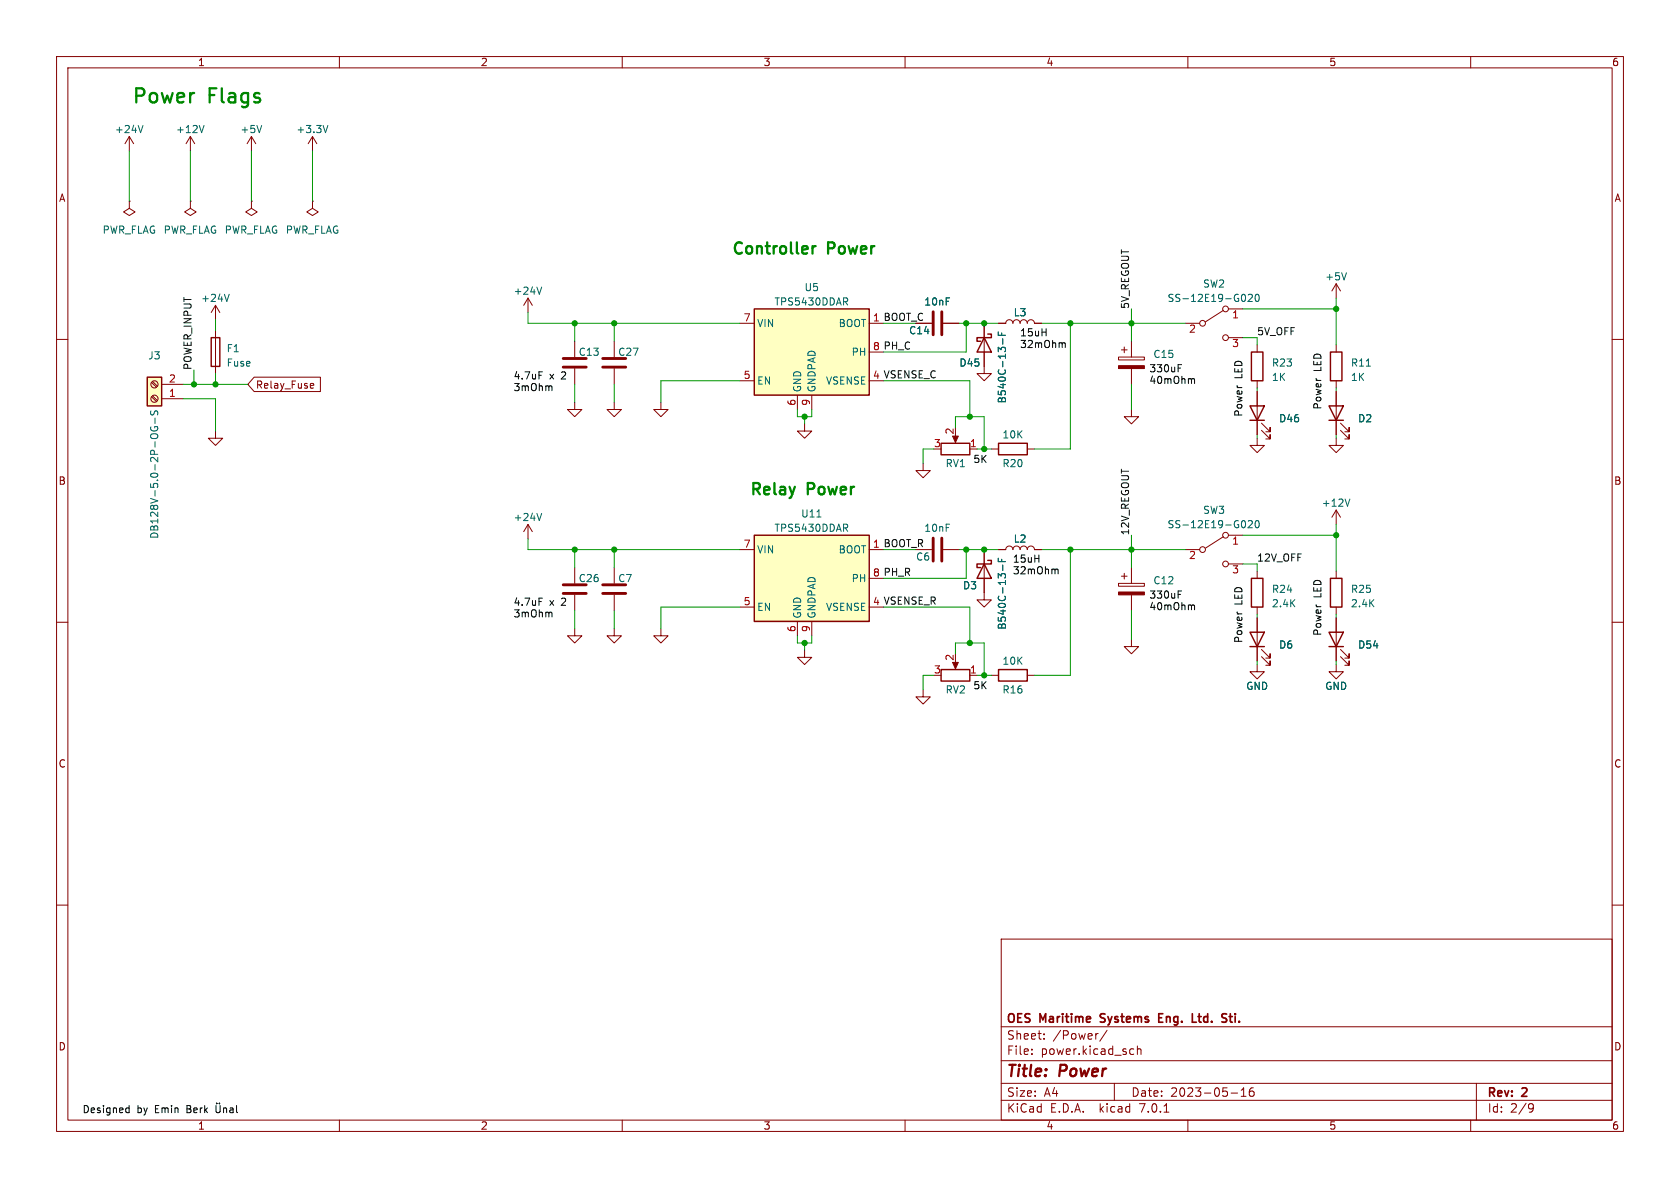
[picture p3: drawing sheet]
<svg xmlns="http://www.w3.org/2000/svg" width="297mm" height="210mm" viewBox="0 0 297 210" stroke-linecap="round" stroke-linejoin="round" font-family="sans-serif">
<g fill="none" stroke="#840000" stroke-width=".18">
<path d="M10 10h277v190h-277zM12 12h273v186h-273zM60 10v2M110 10v2M160 10v2M210 10v2M260 10v2M22.9 35.6v1.2l1 .7-1 .6-1.1-.6 1.1-.7M22.9 35.6h.1M22.9 24.1l-.8 1.3M22.9 24.1v2.6M22.9 24.1l.7 1.3"/>
<path d="M33.7 35.6v1.2l1 .7-1 .6-1.1-.6 1.1-.7M33.7 35.6h.1M33.7 24.1l-.8 1.3M33.7 24.1v2.6M33.7 24.1l.7 1.3M44.4 35.6v1.2l1.1 .7-1.1 .6-1-.6 1-.7M44.4 35.6h.1M44.4 24.1l-.7 1.3M44.4 24.1v2.6M44.4 24.1l.8 1.3M55.2 35.6v1.2l1.1 .7-1.1 .6-1-.6 1-.7M55.2 35.6h.1"/>
<path d="M55.2 24.1l-.7 1.3M55.2 24.1v2.6M55.2 24.1l.8 1.3M10 60h2M38.1 54v2.5M38.1 58.4v7.6M38.1 54l-.8 1.2M38.1 54l.8 1.2M93.3 52.7l-.7 1.3M93.3 52.7v2.5M93.3 52.7l.8 1.3M130.8 57.2h2.5"/>
<path d="M153.7 57.2h2.5M161.9 57.2h2.8M166.8 57.2h2.7M174 57.2v8.8h1.3l-1.3 1.3-1.3-1.3h1.3M176.5 57.2h1.3a.64 .64 0 0 1 .6-.7 .64 .64 0 0 1 .7 .7 .64 .64 0 0 1 .6-.7 .64 .64 0 0 1 .6 .7 .64 .64 0 0 1 .7-.7 .64 .64 0 0 1 .6 .7 .64 .64 0 0 1 .6-.7 .64 .64 0 0 1 .7 .7h1.2M209.5 57.2h2.6M216.3 54.9l-3.2 2M217.2 54.6h2.5M217.2 59.7h2.5M236.2 50.2l-.7 1.2M236.2 50.2v2.5M236.2 50.2l.8 1.2"/>
<path d="M285 60h2M26.8 67.6l.9 .9M26.8 70.2l.9 .8M27 67.4l.8 .9M27 70l.8 .8M28.6 70.5h3.8M28.6 67.9h3.8M38.1 76.2v1.3h1.3l-1.3 1.2-1.3-1.2h1.3M44.9 66.7h11.7v2.5h-11.7l-1.1-1.3zM55 67.8h.4l.1 .3-.6 .1M55.4 68.6h-.4M101.6 71.1v1.3h1.3l-1.3 1.3-1.3-1.3h1.3"/>
<path d="M101.6 60.3v2.8M101.6 65.2v2.7M108.6 71.1v1.3h1.3l-1.3 1.3-1.3-1.3h1.3M108.6 60.3v2.8M108.6 65.2v2.7M116.8 71.1v1.3h1.3l-1.3 1.3-1.2-1.3h1.2M130.8 67.3h2.5M141 69.9v2.5M142.2 74.9v1.3h1.3l-1.3 1.3-1.2-1.3h1.2M143.5 69.9v2.5M153.7 67.3h2.5M153.7 62.2h2.5"/>
<path d="M168.9 76.8v1.1M171.4 79.4h1.3M175.3 79.4h1.2M181.6 79.4h1.3M197.7 63.1h4.6v.5h-4.6zM198.2 61.8h1.1M198.8 61.3v1.1M200 72.4v1.3h1.3l-1.3 1.2-1.2-1.2h1.2M200 60.3v2.8M200 65.2v2.7M222.2 77.5v1.2h1.3l-1.3 1.3-1.2-1.3h1.2M222.2 61v1.2"/>
<path d="M222.2 67.3v1.3M222.2 69.2v7.6M223 76.1l1.5 1.5v-.8v.8h-.7M223 74.8l1.5 1.5v-.7v.7h-.7M236.2 77.5v1.2h1.3l-1.3 1.3-1.3-1.3h1.3M236.2 61v1.2M236.2 67.3v1.3M236.2 69.2v7.6M237 76.1l1.5 1.5v-.8v.8h-.8M237 74.8l1.5 1.5v-.7v.7h-.8M93.3 92.7v2.6M93.3 92.7l-.7 1.3"/>
<path d="M93.3 92.7l.8 1.3M130.8 97.2h2.5M153.7 97.2h2.5M161.9 97.2h2.8M163.2 81.9v1.3h1.3l-1.3 1.3-1.3-1.3h1.3M166.8 97.2h2.7M174 97.2v8.8h1.3l-1.3 1.3-1.3-1.3h1.3M176.5 97.2h1.3a.64 .64 0 0 1 .6-.7 .64 .64 0 0 1 .7 .7 .64 .64 0 0 1 .6-.7 .64 .64 0 0 1 .6 .7 .64 .64 0 0 1 .7-.7 .64 .64 0 0 1 .6 .7 .64 .64 0 0 1 .6-.7 .64 .64 0 0 1 .7 .7h1.2M209.5 97.2h2.6M216.3 94.9l-3.2 2M217.2 94.6h2.5M217.2 99.7h2.5"/>
<path d="M236.2 90.2v2.5M236.2 90.2l-.7 1.2M236.2 90.2l.8 1.2M10 110h2M101.6 111.1v1.3h1.3l-1.3 1.3-1.3-1.3h1.3M101.6 100.3v2.8M101.6 105.2v2.8M108.6 111.1v1.3h1.3l-1.3 1.3-1.3-1.3h1.3M108.6 100.3v2.8M108.6 105.2v2.8M116.8 111.1v1.3h1.3l-1.3 1.3-1.2-1.3h1.2M130.8 107.3h2.5"/>
<path d="M141 109.9v2.5M142.2 114.9v1.3h1.3l-1.3 1.3-1.2-1.3h1.2M143.5 109.9v2.5M153.7 107.3h2.5M153.7 102.2h2.5M168.9 116.8v1.1M171.4 119.4h1.3M175.3 119.4h1.2M181.6 119.4h1.3M197.7 103.1h4.6v.5h-4.6zM198.2 101.9h1.1M198.8 101.3v1.1"/>
<path d="M200 113v1.3h1.3l-1.3 1.3-1.2-1.3h1.2M200 100.3v2.8M200 105.2v2.8M222.2 117.5v1.2h1.3l-1.3 1.3-1.2-1.3h1.2M222.2 101v1.2M222.2 107.3v1.3M222.2 109.2v7.6M223 116.1l1.5 1.5v-.8v.8h-.7M223 114.8l1.5 1.5v-.7v.7h-.7M236.2 117.5v1.2h1.3l-1.3 1.3-1.3-1.3h1.3M236.2 101v1.2M236.2 107.3v1.3"/>
<path d="M236.2 109.2v7.6M237 116.1l1.5 1.5v-.8v.8h-.8M237 114.8l1.5 1.5v-.7v.7h-.8M285 110h2M163.2 121.9v1.3h1.3l-1.3 1.3-1.3-1.3h1.3M10 160h2M285 160h2M177 166h108v32h-108zM60 198v2M110 198v2M160 198v2M177 194.5h108"/>
<path d="M177 191.5h108M177 187.5h108M177 181.5h108M182.4 186.3v.1M182.4 185.5v.1M184.6 183.6v.1M184.6 182.8v.1M194 182.7h.1M195.7 182.1l-1.3 2M197 191.5v3M200 185.4l.4 .1M200.4 186.3l-.4 .1"/>
<path d="M201.1 185.5l.2-.1 .3 .1 .1 .9M201.1 184.9v1.5M205.8 196.6h.8M210 198v2M217.6 193.2h1.2M219.4 193.8h.9M219.4 192.7l.5-.4v1.5M221.6 192.3a.59 .59 0 0 0-.7 .6v.6l.1 .2 .4 .1 .2-.1 .1-.5-.1-.3h-.5l-.2 .3M260 198v2M261 191.5v6.5M270.5 195.1l.5 .1a.99 .99 0 0 1-.4 1.4h-.2M271.1 195.7l-.2 .3h-.4"/>
<circle cx="212.6" cy="57.2" r=".51"/>
<circle cx="216.7" cy="59.7" r=".51"/>
<circle cx="216.7" cy="54.6" r=".51"/>
<circle cx="27.3" cy="67.9" r=".63"/>
<circle cx="27.3" cy="70.5" r=".63"/>
<circle cx="212.6" cy="97.2" r=".51"/>
<circle cx="216.7" cy="94.6" r=".51"/>
<circle cx="216.7" cy="99.7" r=".51"/>
</g>
<path d="M204.9 179.9h.5M205.6 179.2h-.7v1.5h.7M216.6 180l.3 .3-.1 .3-.2 .1M216.6 179.2l.3 .1M217.3 179.7h.6M210.8 180.7h.7" fill="none" stroke="#840000" stroke-width=".3"/>
<g fill="none" stroke="#006464" stroke-width=".18">
<path d="M25.3 22.2l-.4 1.2M36.1 22.2l-.4 1.2M46.3 22.2l-.5 1.2M58 22.2l-.5 1.2M40.5 52l-.4 1.3M95.8 50.8l-.5 1.2M149.4 53.3l.5 .6M149.7 52.7l.2 .2-.2 .4M176.5 58.7v.6h1.3M177.1 58.9v.4M177.3 59.9v1M219.8 52a.68 .68 0 0 1 .4 .7 .68 .68 0 0 1-.4 .6"/>
<path d="M220.7 52.1l.5-.1 .2 .4-.8 .9h.8M222 52.1l.2-.1a.68 .68 0 0 1 .4 .7 .68 .68 0 0 1-.4 .6l-.2-.1-.1-.4zM238 48.2l-.4 1.3M26.7 72.6l-.1 .5 .1 .2h.4l.2-.5 .4-.2 .2 .3-.1 .5M26.7 75.5a.59 .59 0 0 0 .6 .7 .59 .59 0 0 0 .5-.7l-.5-.1v.3M26.7 77.3l-.1-.1a.43 .43 0 0 1 .4-.5h.5a.42 .42 0 0 1 .4 .2 .42 .42 0 0 1-.1 .4M27.4 73.9v1M95.8 90.8l-.5 1.2M144.4 91.4h.7M149.4 93.3l.5 .6M149.7 92.7l.2 .2-.2 .4M176.5 98.7v.6h1.3"/>
<path d="M177.1 98.9v.4M177.3 99.9v1M219.8 92a.68 .68 0 0 1 .4 .7 .68 .68 0 0 1-.4 .6M220.7 92.1l.5-.1 .2 .4-.8 .9h.8M222 92.1l.2-.1a.68 .68 0 0 1 .4 .7 .68 .68 0 0 1-.4 .6l-.2-.1-.1-.4zM238.6 88.2l-.4 1.3"/>
</g>
<g fill="none" stroke="#840000" stroke-width=".25">
<path d="M37.3 59.7h1.6v5.1h-1.6zM133.3 54.6h20.4v15.3h-20.4zM174 59.7l1.3 2.5h-2.6zM174.6 59.1h.7v.6h-2.6v.6h.7M26 66.7h2.6v5.1h-2.6zM166.4 78.4h5v2h-5zM176.5 78.4h5.1v2h-5.1zM221 71.8h2.5l-1.3 2.5zM221 74.3h2.5M221.2 62.2h2.1v5.1h-2.1zM234.9 71.8h2.6l-1.3 2.5zM234.9 74.3h2.6"/>
<path d="M235.2 62.2h2v5.1h-2zM133.3 94.6h20.4v15.3h-20.4zM174 99.7l1.3 2.5h-2.6zM174.6 99.1h.7v.6h-2.6v.6h.7M166.4 118.4h5v2h-5zM176.5 118.4h5.1v2h-5.1zM221 111.8h2.5l-1.3 2.5zM221 114.3h2.5M221.2 102.2h2.1v5.1h-2.1zM234.9 111.8h2.6l-1.3 2.5zM234.9 114.3h2.6M235.2 102.2h2v5.1h-2z"/>
</g>
<path d="M165 55.1v4.1M166.5 55.1v4.1M99.6 64.9h4M99.6 63.4h4M106.6 64.9h4M106.6 63.4h4M165 95.1v4.1M166.5 95.1v4.1M99.6 104.9h4M99.6 103.4h4M106.6 104.9h4M106.6 103.4h4" fill="none" stroke="#840000" stroke-width=".51"/>
<g fill="#840000" stroke="#840000" stroke-width=".18">
<path d="M168.4 117.1h1l-.5 1.1z"/>
<path d="M168.4 77.1h1l-.5 1.1z"/>
<path d="M197.7 104.6h4.6v.6h-4.6z"/>
<path d="M197.7 64.6h4.6v.6h-4.6z"/>
</g>
<g fill="#ffffc2" stroke="#ffffc2" stroke-width=".18">
<path d="M133.3 94.6h20.4v15.3h-20.4z"/>
<path d="M133.3 54.6h20.4v15.3h-20.4z"/>
<path d="M26 66.7h2.6v5.1h-2.6z"/>
</g>
<g fill="none" stroke="#000" stroke-width=".18">
<path d="M188 60.6l.3 .2v.6M208.3 64.5h.6M210.8 66.9l.4 .2v.7M186.7 100.6l.4 .2v.6M208.3 104.5h.6M210.8 106.9l.4 .2v.7M22.5 195.8l.3 .1M22.8 195.4v1.3M22.8 196.6l-.3 .1M38.2 195.4v1.1l.2 .2 .4-.1 .1-.1v-1.1M38.3 195v.1M38.8 195v.1"/>
<path d="M39.5 196l.2-.2 .3 .1 .1 .8M39.5 195.8v.9M40.7 195.9h.5v.8M41.2 196.2h-.4l-.2 .2 .2 .3 .4-.1M41.8 195.4v1.1l.2 .2"/>
</g>
<path d="M144.2 43.5l-.5 .2" fill="none" stroke="#008400" stroke-width=".4"/>
<g fill="none" stroke="#009600" stroke-width=".18">
<path d="M22.9 26.7v8.9M33.7 26.7v8.9M44.4 26.7v8.9M55.2 26.7v8.9M38.1 56.5v1.9M93.3 55.2v2h37.5M101.6 57.2v3.1M108.6 57.2v3.1M156.2 57.2h5.7M169.5 57.2h7M170.8 57.2v5h-14.6M184.1 57.2h25.4"/>
<path d="M189.2 57.2v22.2h-6.3M200 54.6v5.7M219.7 59.7h2.5v1.3M219.7 54.6h16.5M236.2 52.7v8.3M32.4 70.5h5.7v5.7M32.4 67.9h11.4M34.3 65.4v2.5M38.1 66v1.9M101.6 67.9v3.2M108.6 67.9v3.2M130.8 67.3h-14v3.8"/>
<path d="M141 72.4v1.3h2.5v-1.3M142.2 73.7v1.2M156.2 67.3h15.2v6.4M165.1 79.4h-1.9v2.5M168.9 75.6v-1.9h5.1v5.7M172.7 79.4h2.6M200 67.9v4.5M222.2 68.6v.6M222.2 76.8v.7M236.2 68.6v.6M236.2 76.8v.7M93.3 95.3v1.9h37.5"/>
<path d="M101.6 97.2v3.1M108.6 97.2v3.1M156.2 97.2h5.7M169.5 97.2h7M170.8 97.2v5h-14.6M184.1 97.2h25.4M189.2 97.2v22.2h-6.3M200 94.6v5.7M219.7 99.7h2.5v1.3M219.7 94.6h16.5M236.2 92.7v8.3M101.6 108v3.1"/>
<path d="M108.6 108v3.1M130.8 107.3h-14v3.8M141 112.4v1.3h2.5v-1.3M142.2 113.7v1.2M156.2 107.3h15.2v6.4M165.1 119.4h-1.9v2.5M168.9 115.6v-1.9h5.1v5.7M172.7 119.4h2.6M200 108v5M222.2 108.6v.6M222.2 116.8v.7M236.2 108.6v.6"/>
<path d="M236.2 116.8v.7"/>
</g>
<g fill="#009600" stroke="#009600" stroke-width=".18">
<circle cx="38.1" cy="67.9" r=".46"/>
<circle cx="34.3" cy="67.9" r=".46"/>
<circle cx="108.6" cy="57.2" r=".46"/>
<circle cx="101.6" cy="57.2" r=".46"/>
<circle cx="236.2" cy="94.6" r=".46"/>
<circle cx="200" cy="57.2" r=".46"/>
<circle cx="189.2" cy="57.2" r=".46"/>
<circle cx="174" cy="79.4" r=".46"/>
<circle cx="171.4" cy="73.7" r=".46"/>
<circle cx="174" cy="57.2" r=".46"/>
<circle cx="170.8" cy="57.2" r=".46"/>
<circle cx="142.2" cy="73.7" r=".46"/>
<circle cx="174" cy="97.2" r=".46"/>
<circle cx="170.8" cy="97.2" r=".46"/>
<circle cx="171.4" cy="113.7" r=".46"/>
<circle cx="189.2" cy="97.2" r=".46"/>
<circle cx="200" cy="97.2" r=".46"/>
<circle cx="174" cy="119.4" r=".46"/>
<circle cx="236.2" cy="54.6" r=".46"/>
<circle cx="108.6" cy="97.2" r=".46"/>
<circle cx="101.6" cy="97.2" r=".46"/>
<circle cx="142.2" cy="113.7" r=".46"/>
</g>
<g font-size="3.5" fill="#008400">
<text x="23.5" y="18.4">Power</text>
<text x="37" y="18.4">Flags</text>
</g>
<g font-size="2.8" fill="#008400">
<text x="129.5" y="45.1">Controller</text>
<text x="146.5" y="45.1">Power</text>
<text x="132.7" y="87.6">Relay</text>
<text x="142.9" y="87.6">Power</text>
</g>
<g font-size="2.8" fill="#840000">
<text x="178" y="190.8">Title:</text>
<text x="187.4" y="190.8">Power</text>
</g>
<g font-size="2.1" fill="#840000">
<text x="178" y="183.9">Sheet:</text>
<text x="178" y="181.1">OES</text>
<text x="184" y="181.1">Maritime</text>
<text x="186.2" y="183.9">/Power/</text>
<text x="195.1" y="181.1">Systems</text>
<text x="205.9" y="181.1">Eng.</text>
<text x="212.2" y="181.1">Ltd.</text>
<text x="218" y="181.1">Sti.</text>
<text x="178" y="186.6">File:</text>
<text x="184" y="186.6">power.kicad_sch</text>
<text x="178" y="196.8">KiCad</text>
<text x="178" y="194">Size:</text>
<text x="184.6" y="194">A4</text>
<text x="185.7" y="196.8">E.D.A.</text>
<text x="194.4" y="196.8">kicad</text>
<text x="200" y="194">Date:</text>
<text x="201.5" y="196.8">7.0.1</text>
<text x="206.9" y="194">2023-05-16</text>
<text x="263" y="194.2">Rev:</text>
<text x="263" y="196.8">Id:</text>
<text x="267" y="196.8">2/9</text>
<text x="269.2" y="194.2">2</text>
</g>
<g font-size="1.8" fill="#840000">
<text x="35" y="11.8">1</text>
<text x="85" y="11.8">2</text>
<text x="135" y="11.8">3</text>
<text x="185" y="11.8">4</text>
<text x="235" y="11.8">5</text>
<text x="285" y="11.8">6</text>
<text x="10.4" y="35.8">A</text>
<text x="285.4" y="35.8">A</text>
<text x="45.2" y="68.9">Relay_Fuse</text>
<text x="10.3" y="85.8">B</text>
<text x="285.3" y="85.8">B</text>
<text x="10.3" y="135.8">C</text>
<text x="285.3" y="135.8">C</text>
<text x="10.3" y="185.8">D</text>
<text x="285.3" y="185.8">D</text>
<text x="35" y="199.8">1</text>
<text x="85" y="199.8">2</text>
<text x="135" y="199.8">3</text>
<text x="185" y="199.8">4</text>
<text x="235" y="199.8">5</text>
<text x="285" y="199.8">6</text>
</g>
<g font-size="1.8" fill="#006464">
<text x="20.3" y="23.7">+24V</text>
<text x="31.1" y="23.7">+12V</text>
<text x="42.5" y="23.7">+5V</text>
<text x="52.3" y="23.7">+3.3V</text>
<text x="18.1" y="41.5">PWR_FLAG PWR_FLAG PWR_FLAG PWR_FLAG</text>
<text x="35.5" y="53.5">+24V</text>
<text x="90.7" y="52.3">+24V</text>
<text x="142.2" y="51.6">U5</text>
<text x="206.3" y="53.5">SS-12E19-G020</text>
<text x="212.6" y="51">SW2</text>
<text x="234.2" y="49.7">+5V</text>
<text x="133.9" y="58">VIN</text>
<text x="136.9" y="54.2">TPS5430DDAR</text>
<text x="148.1" y="58">BOOT</text>
<text x="160.7" y="59.2">C14</text>
<text x="163.3" y="54.2">10nF</text>
<text x="179.2" y="56.1">L3</text>
<text x="26.2" y="63.7">J3</text>
<text x="40" y="62.4">F1</text>
<text x="40" y="65">Fuse</text>
<text x="102.2" y="63.1">C13</text>
<text x="109.2" y="63.1">C27</text>
<text x="150.4" y="63.1">PH</text>
<text x="169.6" y="65">D45</text>
<text x="203.8" y="63.4">C15</text>
<text x="224.8" y="65">R23</text>
<text x="238.8" y="65">R11</text>
<text x="133.9" y="68.1">EN</text>
<text x="141.8" y="69.3" transform="rotate(-90 141.8 69.3)">GND</text>
<text x="144.3" y="69.3" transform="rotate(-90 144.3 69.3)">GNDPAD</text>
<text x="145.9" y="68.1">VSENSE</text>
<text x="178" y="71.4" transform="rotate(-90 178 71.4)">B540C-13-F</text>
<text x="224.8" y="67.5">1K</text>
<text x="238.8" y="67.5">1K</text>
<text x="177.2" y="77.7">10K</text>
<text x="226.1" y="74.8">D46</text>
<text x="240" y="74.8">D2</text>
<text x="167.1" y="82.7">RV1</text>
<text x="177.2" y="82.7">R20</text>
<text x="233.6" y="89.7">+12V</text>
<text x="28.1" y="95.3" transform="rotate(-90 28.1 95.3)">DB128V-5.0-2P-OG-S</text>
<text x="90.7" y="92.3">+24V</text>
<text x="136.9" y="94.2">TPS5430DDAR</text>
<text x="141.6" y="91.6">U11</text>
<text x="163.3" y="94.2">10nF</text>
<text x="206.3" y="93.5">SS-12E19-G020</text>
<text x="212.6" y="91">SW3</text>
<text x="133.9" y="98">VIN</text>
<text x="148.1" y="98">BOOT</text>
<text x="161.9" y="99.3">C6</text>
<text x="179.2" y="96.1">L2</text>
<text x="102.2" y="103.1">C26</text>
<text x="109.2" y="103.1">C7</text>
<text x="150.4" y="103.1">PH</text>
<text x="170.2" y="104.3">D3</text>
<text x="203.8" y="103.4">C12</text>
<text x="224.8" y="105">R24</text>
<text x="224.8" y="107.5">2.4K</text>
<text x="238.8" y="105">R25</text>
<text x="238.8" y="107.5">2.4K</text>
<text x="133.9" y="108.1">EN</text>
<text x="141.8" y="109.3" transform="rotate(-90 141.8 109.3)">GND</text>
<text x="144.3" y="109.3" transform="rotate(-90 144.3 109.3)">GNDPAD</text>
<text x="145.9" y="108.1">VSENSE</text>
<text x="178" y="111.4" transform="rotate(-90 178 111.4)">B540C-13-F</text>
<text x="177.2" y="117.7">10K</text>
<text x="226.1" y="114.8">D6</text>
<text x="240" y="114.8">D54</text>
<text x="167.1" y="122.7">RV2</text>
<text x="177.2" y="122.7">R16</text>
<text x="220.3" y="122.1">GND</text>
<text x="234.2" y="122.1">GND</text>
</g>
<g font-size="1.8" fill="#a90000">
<text x="131.4" y="56.9">7</text>
<text x="210.2" y="59.1">2</text>
<text x="217.8" y="56.5">1</text>
<text x="217.8" y="61.6">3</text>
<text x="29.8" y="70.2">1</text>
<text x="29.8" y="67.7">2</text>
<text x="131.4" y="67.1">5</text>
<text x="140.7" y="71.8" transform="rotate(-90 140.7 71.8)">6</text>
<text x="143.3" y="71.8" transform="rotate(-90 143.3 71.8)">9</text>
<text x="168.7" y="76.9" transform="rotate(-90 168.7 76.9)">2</text>
<text x="165.1" y="79.1">3</text>
<text x="171.4" y="79.1">1</text>
<text x="131.4" y="96.9">7</text>
<text x="210.2" y="99.1">2</text>
<text x="217.8" y="96.5">1</text>
<text x="217.8" y="101.6">3</text>
<text x="131.4" y="107.1">5</text>
<text x="140.7" y="111.8" transform="rotate(-90 140.7 111.8)">6</text>
<text x="143.3" y="111.8" transform="rotate(-90 143.3 111.8)">9</text>
<text x="165.1" y="119.1">3</text>
<text x="168.7" y="116.9" transform="rotate(-90 168.7 116.9)">2</text>
<text x="171.4" y="119.1">1</text>
</g>
<g font-size="1.8" fill="#0f0f0f">
<text x="154.3" y="56.9">1 BOOT_C</text>
<text x="199.7" y="54.6" transform="rotate(-90 199.7 54.6)">5V_REGOUT</text>
<text x="222.2" y="59.3">5V_OFF</text>
<text x="33.9" y="65.4" transform="rotate(-90 33.9 65.4)">POWER_INPUT</text>
<text x="154.3" y="62">8 PH_C</text>
<text x="154.3" y="67.1">4 VSENSE_C</text>
<text x="199.7" y="94.6" transform="rotate(-90 199.7 94.6)">12V_REGOUT</text>
<text x="154.3" y="96.9">1 BOOT_R</text>
<text x="154.3" y="102">8 PH_R</text>
<text x="222.2" y="99.3">12V_OFF</text>
<text x="154.3" y="107.1">4 VSENSE_R</text>
</g>
<g font-size="1.8">
<text x="180.3" y="59.5">15uH</text>
<text x="180.3" y="61.6">32mOhm</text>
<text x="203.2" y="65.9">330uF</text>
<text x="233.7" y="65.7" transform="rotate(-90 233.7 65.7)">LED</text>
<text x="90.8" y="67.2">4.7uF</text>
<text x="90.8" y="69.2">3mOhm</text>
<text x="97.2" y="67.2">x</text>
<text x="99.3" y="67.2">2</text>
<text x="203.2" y="67.9">40mOhm</text>
<text x="219.7" y="66.9" transform="rotate(-90 219.7 66.9)">LED</text>
<text x="219.7" y="73.7" transform="rotate(-90 219.7 73.7)">Power</text>
<text x="233.7" y="72.4" transform="rotate(-90 233.7 72.4)">Power</text>
<text x="172.1" y="81.9">5K</text>
<text x="179.1" y="99.5">15uH</text>
<text x="179.1" y="101.6">32mOhm</text>
<text x="90.8" y="107.2">4.7uF</text>
<text x="97.2" y="107.2">x</text>
<text x="99.3" y="107.2">2</text>
<text x="203.2" y="105.9">330uF</text>
<text x="203.2" y="108">40mOhm</text>
<text x="219.7" y="106.9" transform="rotate(-90 219.7 106.9)">LED</text>
<text x="233.7" y="105.7" transform="rotate(-90 233.7 105.7)">LED</text>
<text x="90.8" y="109.2">3mOhm</text>
<text x="219.7" y="113.7" transform="rotate(-90 219.7 113.7)">Power</text>
<text x="233.7" y="112.4" transform="rotate(-90 233.7 112.4)">Power</text>
<text x="172.1" y="121.9">5K</text>
<text x="14.6" y="196.9">Designed</text>
<text x="24.2" y="196.9">by</text>
<text x="27.4" y="196.9">Emin</text>
<text x="33.1" y="196.9">Berk</text>
</g>
</svg>
